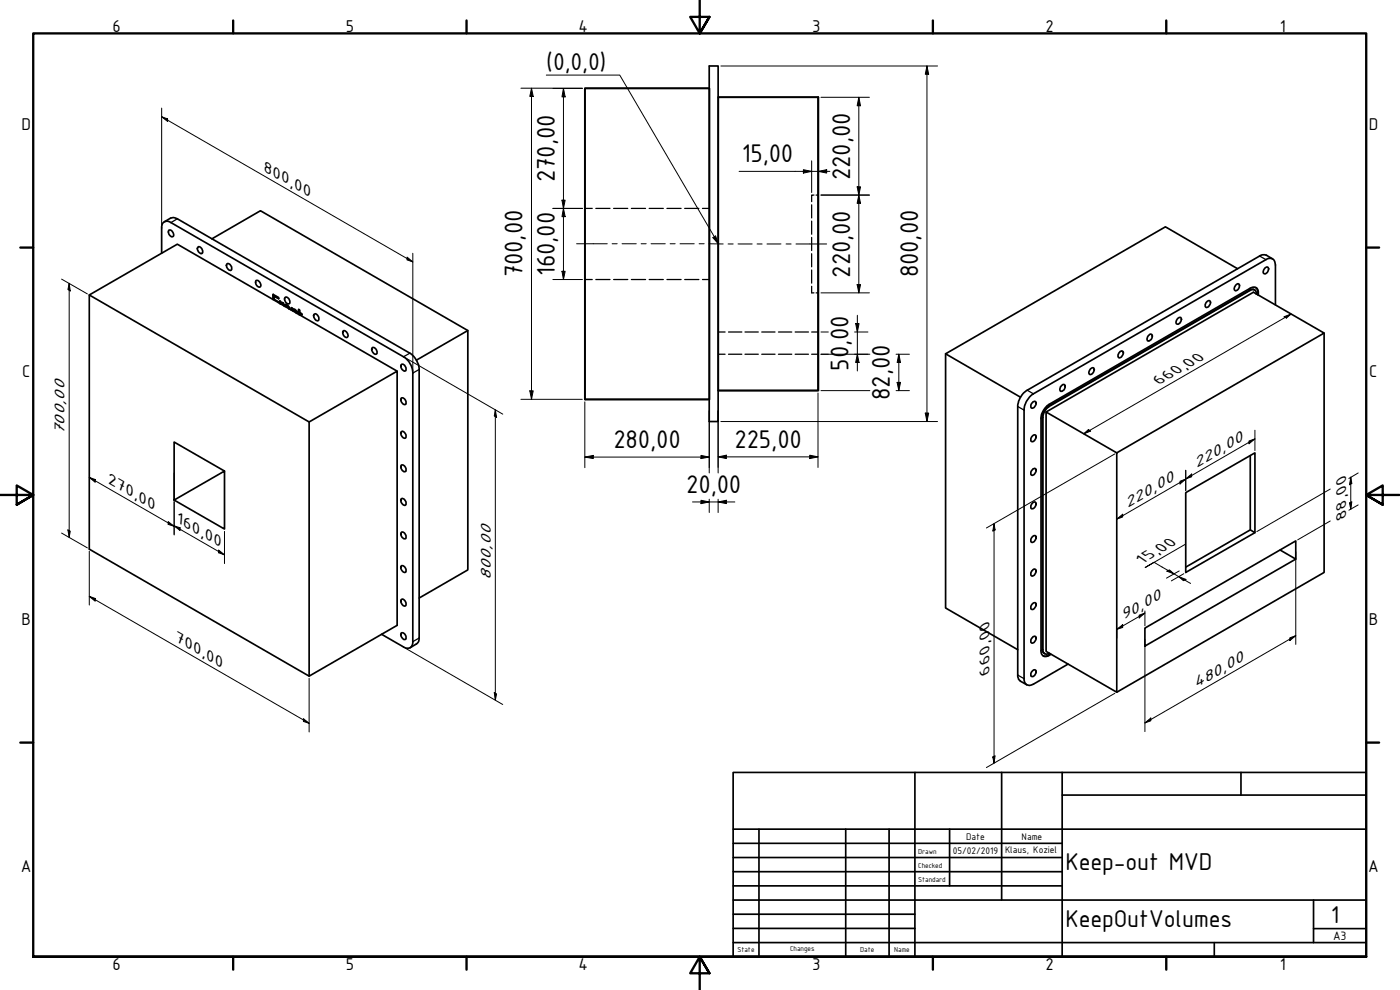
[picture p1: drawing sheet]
<svg xmlns="http://www.w3.org/2000/svg" width="420mm" height="297mm" viewBox="0 0 420 297" stroke-linecap="round" stroke-linejoin="round" font-family="sans-serif">
<!-- layer: Visible (ISO) -->
<g fill="none" stroke="#000" stroke-width=".51">
<path d="M212.9 19.8h2.6v106.7h-2.6zM175.6 26.5h37.3v93.4h-37.3zM212.9 26.5h-37.4v93.3h37.4M215.5 29.1h30v88h-30M215.6 29.2h30v88h-30zM48.5 76v-7.6a1.68 1.68 0 0 1 .8-1.9 1.68 1.68 0 0 1 2 .3l70.1 40.4a6.4 6.4 0 0 1 2.5 4.7v80.6a1.68 1.68 0 0 1-.8 1.8 1.68 1.68 0 0 1-2-.2l-6.6-3.8M49.3 66.5l2.4-1.2 1.5 .3 69.8 40.4a6.3 6.3 0 0 1 2.8 4.9v80.9l-.1 .6-.5 .7-2.1 1.3M50.7 69.1a1.21 1.21 0 0 1 1.2 .6 1.21 1.21 0 0 1-.1 1.3 1.45 1.45 0 0 1-1.1-1.9zM59.5 74a1.4 1.4 0 0 1 1.1 2.1 1.3 1.3 0 0 1-1.2-.7 1.3 1.3 0 0 1 .1-1.4zM63.6 71.7l14.6-8.5 62.2 36M68.1 79.2a1.21 1.21 0 0 1 1.2 .6 1.21 1.21 0 0 1-.1 1.3 1.45 1.45 0 0 1-1.1-1.9zM382 77.7l-2-1.1-1-.2-.7 .2-70 40.5a6.1 6.1 0 0 0-2.9 4.9v80.9l.3 .9 .6 .6 1.9 1.1"/>
<path d="M26.8 88.5l66 38.1 26.4-15.2v76.2l-26.4 15.3v-76.3M76.8 84.2a1.21 1.21 0 0 1 1.2 .6 1.21 1.21 0 0 1-.1 1.4 1.45 1.45 0 0 1-1.1-2zM82 88.3v1.6M82.3 88.9l1.3 .7v-.3l-1.7-1v1.5M83.6 89.5l-1.3-.6v.9l1.3 .7v.3M83.9 91v-.7l.4 .2v.4l.3-.2 .4 .2v.5l-.7-.2M84 90.3v.8M84.3 91.2l.2-.2 .5 .2M85.2 91.7a.64 .64 0 0 1 .6-.4 .64 .64 0 0 1 .6 .4l.7 1.1M85.5 89.3a1.14 1.14 0 0 1 1.3 .5 1.14 1.14 0 0 1-.1 1.4 1.39 1.39 0 0 1-1.2-1.9zM85.5 91.4l-.2 .4M85.6 92l.1-.3h.3l.7 .9"/>
<path d="M85.7 91.7h.5l.5 1M87.4 93.1v-.8l.4 .2v.3l.5-.1 .5 .4 .3 .9M87.5 92.3v.8M87.8 93.3a.59 .59 0 0 1 .8-.2 .59 .59 0 0 1 .2 .7M87.8 93.1l.7 .1 .2 .6M89.5 93.5l-.1 .3v-.4l.2 .1M89.5 93.7l.2 .1h-.3M89.6 93.9v.4M89.7 92.9l-.1 .6v-.7l.4 .3v.7l.6 .4v.3l-.6-.4M89.7 93.8v.5M90.6 94.3l-.5-.3-.1 .5M94.2 94.4a1.08 1.08 0 0 1 1.2 .1 1.08 1.08 0 0 1 .3 1.2 .57 .57 0 0 1-.5 .6 .57 .57 0 0 1-.6-.5l-.4-.6z"/>
<path d="M103 99.3a1.21 1.21 0 0 1 1.2 .6 1.21 1.21 0 0 1-.1 1.4 1.45 1.45 0 0 1-1.1-2zM353.4 95.6a.63 .63 0 0 1 1-.3 .63 .63 0 0 1 .1 1 .92 .92 0 0 1-.5 .8 .92 .92 0 0 1-1-.1v-.6zM362.2 90.5a.65 .65 0 0 1 1-.1 .65 .65 0 0 1-.1 1 .75 .75 0 0 1-.6 .8 .75 .75 0 0 1-.8-.4v-.4zM370.9 85.5a.65 .65 0 0 1 1-.2 .65 .65 0 0 1 0 1 .77 .77 0 0 1-.6 .8 .77 .77 0 0 1-.9-.4zM371.4 80.6l-21.6-12.5-66 38.1 22.5 13M376.6 87l-1.1-.2-.5 .2-60.5 35a4.5 4.5 0 0 0-1.7 3.1v70l.3 .7 .5 .3M376.9 86.3l.4 .6 .1 1.5M377.1 88.3a1.13 1.13 0 0 0-.5-1.3 1.13 1.13 0 0 0-1.4 .1l-60.6 35.1a4.2 4.2 0 0 0-1.6 3v69.7a1.16 1.16 0 0 0 .6 1.2 1.16 1.16 0 0 0 1.3-.1M377.6 88.6a1.94 1.94 0 0 0-1-2.4l-1.4 .3-60.4 34.8-.8 .7a5.3 5.3 0 0 0-1.6 3.6v69.6a1.47 1.47 0 0 0 .7 1.6 1.47 1.47 0 0 0 1.7-.2l.6-.3M379.6 80.4a.66 .66 0 0 1 1-.1 .66 .66 0 0 1 0 1 .81 .81 0 0 1-.5 .8 .81 .81 0 0 1-.9-.2v-.6zM382.8 91.5v-12a1.73 1.73 0 0 0-.9-1.8 1.73 1.73 0 0 0-2 .2l-69.8 40.3a6.3 6.3 0 0 0-2.8 4.8v80.6a1.71 1.71 0 0 0 .8 1.9 1.71 1.71 0 0 0 2-.2l10.4-6.1M397.4 99.9v71.9l-62.2 35.9"/>
<path d="M111.8 104.3a1.21 1.21 0 0 1 1.2 .6 1.21 1.21 0 0 1-.2 1.4 1.37 1.37 0 0 1-1-2zM119.2 111.4l-66-38.1-26.4 15.2v76.3l66 38.1M120.3 119.6a1.14 1.14 0 0 1 1.3 .4 1.14 1.14 0 0 1-.1 1.4 1.57 1.57 0 0 1-1.2-1.8zM120.5 109.4a1.24 1.24 0 0 1 1.2 .6 1.24 1.24 0 0 1 0 1.3 1.35 1.35 0 0 1-1.2-1.9zM125 108.1l15.4-8.9v71.8l-14.6 8.4M283.8 106.2v76.2l21.6 12.5M318.6 115.7a.66 .66 0 0 1 1-.2 .66 .66 0 0 1-.1 1.1 .81 .81 0 0 1-.5 .7 .81 .81 0 0 1-.9-.2l.2-1zM327.3 110.7a.61 .61 0 0 1 .9-.3 .61 .61 0 0 1 .1 .9 .88 .88 0 0 1-.5 .9 .88 .88 0 0 1-1-.1v-.6zM336.2 105.5a.66 .66 0 0 1 .9 .1 .66 .66 0 0 1-.2 .9 .73 .73 0 0 1-.5 .8 .73 .73 0 0 1-.9-.4l.2-.9zM344.6 100.8a.68 .68 0 0 1 1-.4 .68 .68 0 0 1 .1 1.1 .81 .81 0 0 1-.5 .7 .81 .81 0 0 1-.9-.2l-.1-.4zM120.3 139.7a1.14 1.14 0 0 1 1.3 .4 1.14 1.14 0 0 1-.1 1.4h-.1a1.64 1.64 0 0 1-1.1-1.8zM120.5 129.5a1.28 1.28 0 0 1 1.4 1.7 .81 .81 0 0 1-.9 .2 .81 .81 0 0 1-.5-.7l-.2-.7z"/>
<path d="M309.7 131a.69 .69 0 0 1 1-.5 .69 .69 0 0 1 .1 1.2 .73 .73 0 0 1-.6 .8 .73 .73 0 0 1-.8-.4zM310 120.6a.66 .66 0 0 1 1 .1 .66 .66 0 0 1-.2 1 .73 .73 0 0 1-.6 .7 .73 .73 0 0 1-.8-.4v-.7zM313.9 123.6l21.3 12.3v71.8l-21.3-12.3zM313.9 123.6l62.3-35.9 21.2 12.2-62.2 36M375.2 136.7v22.3l1.4 .8M67.4 141.3l-15.1-8.7v17.4l15.1-8.7v17.4l-15.1-8.7M120.3 149.8a1.08 1.08 0 0 1 1.3 .1 1.08 1.08 0 0 1 .3 1.2 .57 .57 0 0 1-.6 .6 .57 .57 0 0 1-.6-.5l-.4-.7zM120.5 159.8a1.24 1.24 0 0 1 1.2 .5 1.24 1.24 0 0 1 0 1.4 1.35 1.35 0 0 1-1.2-1.9zM309.7 151.1a.69 .69 0 0 1 1-.4 .69 .69 0 0 1 .1 1.1 .73 .73 0 0 1-.6 .8 .73 .73 0 0 1-.8-.4zM310 140.7a.66 .66 0 0 1 1 .1 .66 .66 0 0 1-.2 1 .73 .73 0 0 1-.6 .7 .73 .73 0 0 1-.8-.4v-.6zM355.9 147.8l20.7-11.9v23.9l-20.7 12zM375.2 159l-19.3 11.2"/>
<path d="M120.5 169.8a1.21 1.21 0 0 1 1.2 .6 1.21 1.21 0 0 1-.2 1.4 1.45 1.45 0 0 1-1-2zM120.5 179.9a1.24 1.24 0 0 1 1.2 .5 1.24 1.24 0 0 1 0 1.4 1.35 1.35 0 0 1-1.2-1.9zM309.7 171.2a.68 .68 0 0 1 1-.4 .68 .68 0 0 1 .1 1.1 .73 .73 0 0 1-.6 .8 .73 .73 0 0 1-.8-.4zM309.7 161.2a.69 .69 0 0 1 1-.4 .69 .69 0 0 1 .1 1.1 .81 .81 0 0 1-.6 .7 .81 .81 0 0 1-.8-.2zM384.2 165l4.7 2.8M120.5 189.9a1.21 1.21 0 0 1 1.2 .6 1.21 1.21 0 0 1-.2 1.4 1.45 1.45 0 0 1-1-2zM309.7 181.3a.69 .69 0 0 1 1-.4 .69 .69 0 0 1 .1 1.1 .81 .81 0 0 1-.5 .8 .81 .81 0 0 1-.9-.2v-.6zM310 191.1a.66 .66 0 0 1 1 .1 .66 .66 0 0 1-.2 .9 .73 .73 0 0 1-.6 .8 .73 .73 0 0 1-.8-.4v-.7zM315.2 196.2l-1.1 .6h-1M343.6 188.5l45.3-26.2v5.5l-45.3 26.1zM309.7 201.5a.69 .69 0 0 1 1-.5 .69 .69 0 0 1 .1 1.2 .73 .73 0 0 1-.6 .8 .73 .73 0 0 1-.8-.4z"/>
</g>
<!-- layer: Visible Narrow (ISO) -->
<g fill="none" stroke="#000" stroke-width=".38">
<path d="M53.2 65.6l-1.9 1.2M378 76.8l1.9 1.1M85 91.2h-.2M86.2 91.7l-.1 .1M88.5 93.1h-.2M88.8 93.5h-.2M375 87l.2 .1M377.4 87.8l.2 .1M123 106l-1.9 1M125.8 110.9l-1.9 1M308.3 117.1l1.8 1.1M305.4 122l1.9 1"/>
<path d="M312.8 125.1l.2 .1M314.6 121.8l.2 .2M125.8 191.4l-1.9 1.1M312.8 194.8l.2 .1M314.6 196.6h.2M305.4 202.6l1.9 1"/>
</g>
<!-- layer: Visible (ISO) -->
<g fill="#000">
<circle cx="85" cy="91.4" r=".25"/>
<circle cx="377.1" cy="88.3" r=".25"/>
</g>
<!-- layer: Hidden (ISO) -->
<g fill="none" stroke="#000" stroke-width=".38">
<path d="M244.3 58.5h-.7v2M244.9 58.5h.7M175.6 62.5h2.1M178.8 62.5h4.3M184.1 62.5h4.3M189.5 62.5h4.2M194.8 62.5h4.3M200.2 62.5h4.2M205.5 62.5h4.2M210.8 62.5h2.1M243.6 61.5v3.9M243.6 66.3v4"/>
<path d="M243.6 71.2v4M243.6 76.1v4M175.6 83.9h2.1M178.8 83.9h4.3M184.1 83.9h4.3M189.5 83.9h4.2M194.8 83.9h4.3M200.2 83.9h4.2M205.5 83.9h4.2M210.8 83.9h2.1M215.6 99.6h2M218.6 99.6h4"/>
<path d="M223.6 99.6h4M228.6 99.6h4M233.6 99.6h4M238.6 99.6h4M243.6 99.6h2M243.6 81v3.9M243.6 85.9v2h.7M244.9 87.9h.7M215.6 106.3h2M218.6 106.3h4M223.6 106.3h4M228.6 106.3h4"/>
<path d="M233.6 106.3h4M238.6 106.3h4M243.6 106.3h2"/>
</g>
<!-- layer: Border (ISO) -->
<g fill="none" stroke="#000" stroke-width=".7">
<path d="M70 6.1v3.9M140 6.1v3.9M210 0v10l-2.9-4.9h5.8l-2.9 4.9 2.9-4.9M280 6.1v3.9M350 6.1v3.9M6.1 74.3h3.9M410 74.3h3.9M0 148.5h10l-5-2.8v5.7l5-2.9-5 2.9M420 148.5h-10l5-2.8v5.7l-5-2.9 5 2.9M6.1 222.8h3.9M410 222.8h3.9M10 287.1v-277.1h400v277.1h-400h400"/>
<path d="M70 287.1v3.8M140 287.1v3.8M212.9 292l-2.9-4.9 2.9 4.9h-5.8l2.9-4.9v9.9M280 287.1v3.8M350 287.1v3.8"/>
</g>
<!-- layer: Title (ISO) -->
<g fill="none" stroke="#000" stroke-width=".51">
<path d="M220 231.8h190v55.3h-190zM274.6 231.8v55.3M300.6 231.8v38.3M318.8 238.6h91.2M318.8 231.8v55.3M372.4 231.8v6.8M220 253h98.8M220 257.3h98.8M220 248.8h190M227.8 248.8v38.3M253.8 248.8v38.3M266.8 248.8v38.3"/>
<path d="M285 248.8v17M220 261.5h98.8M220 265.8h98.8M220 270.1h190M220 274.3h54.6M220 278.6h54.6M394.2 278.6h15.8M394.2 270.1v12.7M220 282.8h190M364.4 282.8v4.3"/>
</g>
<!-- layer: Dimension (ISO) -->
<g fill="none" stroke="#000" stroke-width=".3">
<path d="M216.3 19.8h65.1M278.2 19.8l.5 2.5h-1zM278.2 19.8v106.7M48.5 35l1.8 .7v.7zM48.5 35l75.4 43.6M48.5 32.4v35.3M156.3 26.5h18.5M159.5 26.5l.5 2.4h-1zM159.5 26.5v93.3M165.9 26.5h8.9M169.1 26.5l.5 2.6h-.9zM169.1 26.5v57.4"/>
<path d="M246.4 29.2h14.5M257.7 29.2l.6 2.5h-1.1zM257.7 29.2v58.7M221.8 51.4h27.2M241.1 50.9l2.5 .5-2.5 .5zM243.6 48.2v9.6M245.6 51.4l2.5-.5v1zM246.4 58.5h14.5M257.2 56.1h1.1l-.6 2.4zM257.7 58.5l.6 2.5h-1.1zM122.2 77.1l1.7 1.5-1.7-.6zM123.9 76v35.3"/>
<path d="M165.9 62.5h8.9M168.7 60.1h.9l-.5 2.4zM169.1 62.5l.5 2.5h-.9zM18.5 83.7l7.7 4.5M20.8 85l.3 2.3-.7-.4zM20.8 85v76.2M165.9 83.9h8.9M168.7 81.4h.9l-.5 2.5zM246.4 99.6h2.2M246.4 87.9h14.5M256.5 99.6h4M256.8 97.1h1l-.5 2.5z"/>
<path d="M257.2 85.4h1.1l-.6 2.5zM257.3 94.6v16.7M385.3 95l2.2-.8-1.4 1.2zM387.5 94.2l-62.3 36M121.7 107.4l29.2 16.9M156.3 119.8h18.5M159 117.3h1l-.5 2.5zM245.5 117.9v22.4M246.4 106.3h14.6M246.4 117.2h14.6M257.3 106.3l.5 2.5h-1zM268.9 106.3h4"/>
<path d="M268.9 117.2h4M269.2 114.7h1.1l-.6 2.5zM269.7 106.3l.6 2.5h-1.1zM269.7 106.3v10.9M148.7 123l.3 2.2-.7-.4zM148.7 123v87M175.5 137.1l2.6-.5v1zM175.5 137.1h37.4M175.5 120.6v19.7M210.4 136.6l2.5 .5-2.5 .5zM212.9 123.2v18.7M215.5 137.1l2.5-.5v1z"/>
<path d="M215.5 123.2v18.7M215.5 137.1h30M216.3 126.5h65.1M243 136.6l2.5 .5-2.5 .5zM277.7 123.9h1l-.5 2.6zM325.2 130.2l1.4-1.3 .7 .4zM334.6 136.2l-38.6 22.2M374.8 132.3l1.8-.6-1.8 1.4zM376.6 131.7l-20.7 12M376.6 129.1v6.1M18.5 159.9l7.7 4.5M20.4 159l.7 .4-.3 1.8z"/>
<path d="M26.8 143.2l1.8 .7v.8zM26.8 143.2l25.5 14.7M50.5 156.5l1.8 1.4-1.8-.6zM52.3 157.8l1.7 .6v.8zM52.3 157.8l15.1 8.7M52.3 142v18.5M67.4 159.4v9.7M207.8 150.6h12.7M210.4 150.1l2.5 .5-2.5 .5zM212.9 149.8v4M215.5 150.6l2.5-.5v1zM215.5 149.8v4"/>
<path d="M298.3 157.1l.3 1.9-.7 .4zM298.3 157.1v71.9M335.2 155.8l1.7-1.5v.8zM354.1 144.4l1.8-.7-1.8 1.5zM355.9 143.7l1.7-1.5v.9zM355.9 143.7l-20.7 12.1M355.9 141.1v6.1M399.2 156.3l-9.8 5.7M399.2 146.7l-22 12.8M405 150.9l.7-.4-.3 2.3zM405.4 143.2l.3 1.8-.7 .5zM405.4 143.2v9.6"/>
<path d="M407.6 151.5l-2.8 1.6M407.6 141.9l-2.8 1.7M26.8 178.9l1.8 .7v.8zM26.8 178.9l66 38.1M26.8 165.4v16.1M65.6 165l1.8 1.5-1.8-.7zM350.2 171.4l.8-.4 1.4 1.2zM353.8 173l2.1 .8-.7 .4zM353.9 171.3l-3.8 2.2M355.3 172.1l-3.8 2.2M355.7 163.3l-12 7 2.6-1.6 11 6.4M388.9 165.7v27.6"/>
<path d="M121.7 194.5l29.2 16.9M335.2 188.8l1.7-1.4v.9zM335.2 188.6v2.8M341.9 184.6l1.7-.7-1.7 1.5zM343.6 183.3v4.5M343.6 191.8v27.7M343.6 183.9l-8.4 4.9M387.1 191.4l1.8-.7-1.8 1.5zM388.9 190.7l-45.3 26.2M91.1 215.6l1.7 1.4-1.7-.5zM92.8 203.5v16.1M148.3 207.8l.7 .4-.3 1.8z"/>
<path d="M334.6 208l-38.6 22.3M343.6 216.9l1.8-1.5v.9zM297.9 227.1l.7-.4-.3 2.3z"/>
</g>
<g fill="#000">
<path d="M48.5 35l1.8 .7v.7z" fill-rule="evenodd"/>
<path d="M159.5 26.5l.5 2.4h-1z" fill-rule="evenodd"/>
<path d="M169.1 26.5l.5 2.6h-.9z" fill-rule="evenodd"/>
<path d="M257.7 29.2l.6 2.5h-1.1z" fill-rule="evenodd"/>
<path d="M278.2 19.8l.5 2.5h-1z" fill-rule="evenodd"/>
<path d="M241.1 50.9l2.5 .5-2.5 .5z" fill-rule="evenodd"/>
<path d="M245.6 51.4l2.5-.5v1z" fill-rule="evenodd"/>
<path d="M257.2 56.1h1.1l-.6 2.4z" fill-rule="evenodd"/>
<path d="M122.2 77.1l1.7 1.5-1.7-.6z" fill-rule="evenodd"/>
<path d="M168.7 60.1h.9l-.5 2.4z" fill-rule="evenodd"/>
<path d="M169.1 62.5l.5 2.5h-.9z" fill-rule="evenodd"/>
<path d="M257.7 58.5l.6 2.5h-1.1z" fill-rule="evenodd"/>
<path d="M20.8 85l.3 2.3-.7-.4z" fill-rule="evenodd"/>
<path d="M168.7 81.4h.9l-.5 2.5z" fill-rule="evenodd"/>
<path d="M256.8 97.1h1l-.5 2.5z" fill-rule="evenodd"/>
<path d="M257.2 85.4h1.1l-.6 2.5z" fill-rule="evenodd"/>
<path d="M385.3 95l2.2-.8-1.4 1.2z" fill-rule="evenodd"/>
<path d="M159 117.3h1l-.5 2.5z" fill-rule="evenodd"/>
<path d="M257.3 106.3l.5 2.5h-1z" fill-rule="evenodd"/>
<path d="M269.2 114.7h1.1l-.6 2.5z" fill-rule="evenodd"/>
<path d="M269.7 106.3l.6 2.5h-1.1z" fill-rule="evenodd"/>
<path d="M148.7 123l.3 2.2-.7-.4z" fill-rule="evenodd"/>
<path d="M175.5 137.1l2.6-.5v1z" fill-rule="evenodd"/>
<path d="M210.4 136.6l2.5 .5-2.5 .5z" fill-rule="evenodd"/>
<path d="M215.5 137.1l2.5-.5v1z" fill-rule="evenodd"/>
<path d="M243 136.6l2.5 .5-2.5 .5z" fill-rule="evenodd"/>
<path d="M277.7 123.9h1l-.5 2.6z" fill-rule="evenodd"/>
<path d="M325.2 130.2l1.4-1.3 .7 .4z" fill-rule="evenodd"/>
<path d="M374.8 132.3l1.8-.6-1.8 1.4z" fill-rule="evenodd"/>
<path d="M20.4 159l.7 .4-.3 1.8z" fill-rule="evenodd"/>
<path d="M26.8 143.2l1.8 .7v.8z" fill-rule="evenodd"/>
<path d="M50.5 156.5l1.8 1.4-1.8-.6z" fill-rule="evenodd"/>
<path d="M52.3 157.8l1.7 .6v.8z" fill-rule="evenodd"/>
<path d="M210.4 150.1l2.5 .5-2.5 .5z" fill-rule="evenodd"/>
<path d="M215.5 150.6l2.5-.5v1z" fill-rule="evenodd"/>
<path d="M298.3 157.1l.3 1.9-.7 .4z" fill-rule="evenodd"/>
<path d="M335.2 155.8l1.7-1.5v.8z" fill-rule="evenodd"/>
<path d="M354.1 144.4l1.8-.7-1.8 1.5z" fill-rule="evenodd"/>
<path d="M355.9 143.7l1.7-1.5v.9z" fill-rule="evenodd"/>
<path d="M405 150.9l.7-.4-.3 2.3z" fill-rule="evenodd"/>
<path d="M405.4 143.2l.3 1.8-.7 .5z" fill-rule="evenodd"/>
<path d="M26.8 178.9l1.8 .7v.8z" fill-rule="evenodd"/>
<path d="M65.6 165l1.8 1.5-1.8-.7z" fill-rule="evenodd"/>
<path d="M350.2 171.4l.8-.4 1.4 1.2z" fill-rule="evenodd"/>
<path d="M353.8 173l2.1 .8-.7 .4z" fill-rule="evenodd"/>
<path d="M335.2 188.8l1.7-1.4v.9z" fill-rule="evenodd"/>
<path d="M341.9 184.6l1.7-.7-1.7 1.5z" fill-rule="evenodd"/>
<path d="M387.1 191.4l1.8-.7-1.8 1.5z" fill-rule="evenodd"/>
<path d="M91.1 215.6l1.7 1.4-1.7-.5z" fill-rule="evenodd"/>
<path d="M148.3 207.8l.7 .4-.3 1.8z" fill-rule="evenodd"/>
<path d="M343.6 216.9l1.8-1.5v.9z" fill-rule="evenodd"/>
<path d="M297.9 227.1l.7-.4-.3 2.3z" fill-rule="evenodd"/>
</g>
<!-- layer: Symbol (ISO) -->
<path d="M213.9 71.3l.9-.5 .8 2.4z" fill-rule="evenodd" fill="#000"/>
<path d="M164 22.5h22l29.5 50.6-1.6-1.8 .9-.5 .8 2.3" fill="none" stroke="#000" stroke-width=".3"/>
<!-- layer: Centerline (ISO) -->
<g fill="none" stroke="#000" stroke-width=".3">
<path d="M173 73.1h9.2M183.7 73.1h1.5M186.7 73.1h4.2M192.4 73.1h1.5M195.4 73.1h4.2M201.1 73.1h1.5M204.1 73.1h4.2M209.8 73.1h1.5M212.8 73.1l4.2 .1M218.5 73.2h1.5M221.5 73.2h4.2M227.2 73.2h1.5"/>
<path d="M230.2 73.2h4.2M235.9 73.2h1.5M238.9 73.2h9.2"/>
</g>
<g font-size="8.3">
<text x="222.6" y="48.8">15,00</text>
<text x="255.1" y="54" transform="rotate(-90 255.1 54)">220,00</text>
<text x="166.5" y="54.7" transform="rotate(-90 166.5 54.7)">270,00</text>
<text x="156.8" y="83.2" transform="rotate(-90 156.8 83.2)">700,00</text>
<text x="166.5" y="82.8" transform="rotate(-90 166.5 82.8)">160,00</text>
<text x="255.1" y="83.3" transform="rotate(-90 255.1 83.3)">220,00</text>
<text x="275.5" y="83.2" transform="rotate(-90 275.5 83.2)">800,00</text>
<text x="254.6" y="103.9" transform="rotate(-90 254.6 103.9)">,00</text>
<text x="254.6" y="111.2" transform="rotate(-90 254.6 111.2)">50</text>
<text x="267.1" y="120" transform="rotate(-90 267.1 120)">82,00</text>
<text x="184.1" y="134.5">280,00</text>
<text x="220.4" y="134.4">225,00</text>
<text x="205.9" y="147.9">20,00</text>
</g>
<g font-size="7.9">
<text x="164" y="20.9">(0,0,0)</text>
<text x="319.8" y="261.2">Keep-out MVD</text>
<text x="319.8" y="278.2">KeepOutVolumes</text>
<text x="399.4" y="276.8">1</text>
</g>
<g font-size="5.5">
<text x="33.8" y="9.6">6</text>
<text x="103.8" y="9.6">5</text>
<text x="173.6" y="9.6">4</text>
<text x="243.8" y="9.6">3</text>
<text x="313.8" y="9.6">2</text>
<text x="384.1" y="9.6">1</text>
<text x="6.5" y="38.9">D</text>
<text x="410.8" y="38.9">D</text>
<text x="6.6" y="113.1">C</text>
<text x="410.9" y="113.1">C</text>
<text x="6.5" y="187.4">B</text>
<text x="410.8" y="187.4">B</text>
<text x="6.3" y="261.7">A</text>
<text x="410.6" y="261.7">A</text>
<text x="33.8" y="290.9">6</text>
<text x="103.8" y="290.9">5</text>
<text x="173.6" y="290.9">4</text>
<text x="243.8" y="290.9">3</text>
<text x="313.8" y="290.9">2</text>
<text x="384.1" y="290.9">1</text>
</g>
<g font-size="5.2">
<text x="337.1" y="186.2" transform="rotate(-30 337.1 186.2)">90,00</text>
<text x="358.9" y="206.6" transform="rotate(-30 358.9 206.6)">480,00</text>
</g>
<g font-size="5.1">
<text x="79.1" y="51.2" transform="rotate(30 79.1 51.2)">800,00</text>
<text x="347.9" y="115.5" transform="rotate(-30 347.9 115.5)">660,00</text>
<text x="19.4" y="130.6" transform="rotate(-90 19.4 130.6)">700,00</text>
<text x="359.1" y="140.3" transform="rotate(-30 359.1 140.3)">220,00</text>
<text x="32.4" y="145" transform="rotate(30 32.4 145)">270,00</text>
<text x="338.4" y="152.4" transform="rotate(-30 338.4 152.4)">220,00</text>
<text x="404.1" y="155.6" transform="rotate(-90 404.1 155.6)">88,00</text>
<text x="53" y="156.7" transform="rotate(30 53 156.7)">160,00</text>
<text x="147.3" y="174" transform="rotate(-90 147.3 174)">800,00</text>
<text x="52.6" y="192.4" transform="rotate(30 52.6 192.4)">700,00</text>
<text x="296.9" y="202.1" transform="rotate(-90 296.9 202.1)">660,00</text>
</g>
<text font-size="5" x="342.9" y="169.2" transform="rotate(-30 342.9 169.2)">15,00</text>
<text font-size="3.9" x="400.1" y="282">A3</text>
<g font-size="3.1">
<text x="286" y="256.3">05/02/2019</text>
<text x="290" y="252">Date</text>
<text x="301.6" y="255.9">Klaus, Koziel</text>
<text x="306.6" y="252">Name</text>
</g>
<g font-size="2.3">
<text x="275.6" y="256.3">Drawn</text>
<text x="275.6" y="260.5">Checked</text>
<text x="275.6" y="264.8">Standard</text>
<text x="221.4" y="285.7">State</text>
<text x="237.1" y="285.4">Changes</text>
<text x="258.2" y="285.7">Date</text>
<text x="268.4" y="285.7">Name</text>
</g>
</svg>
